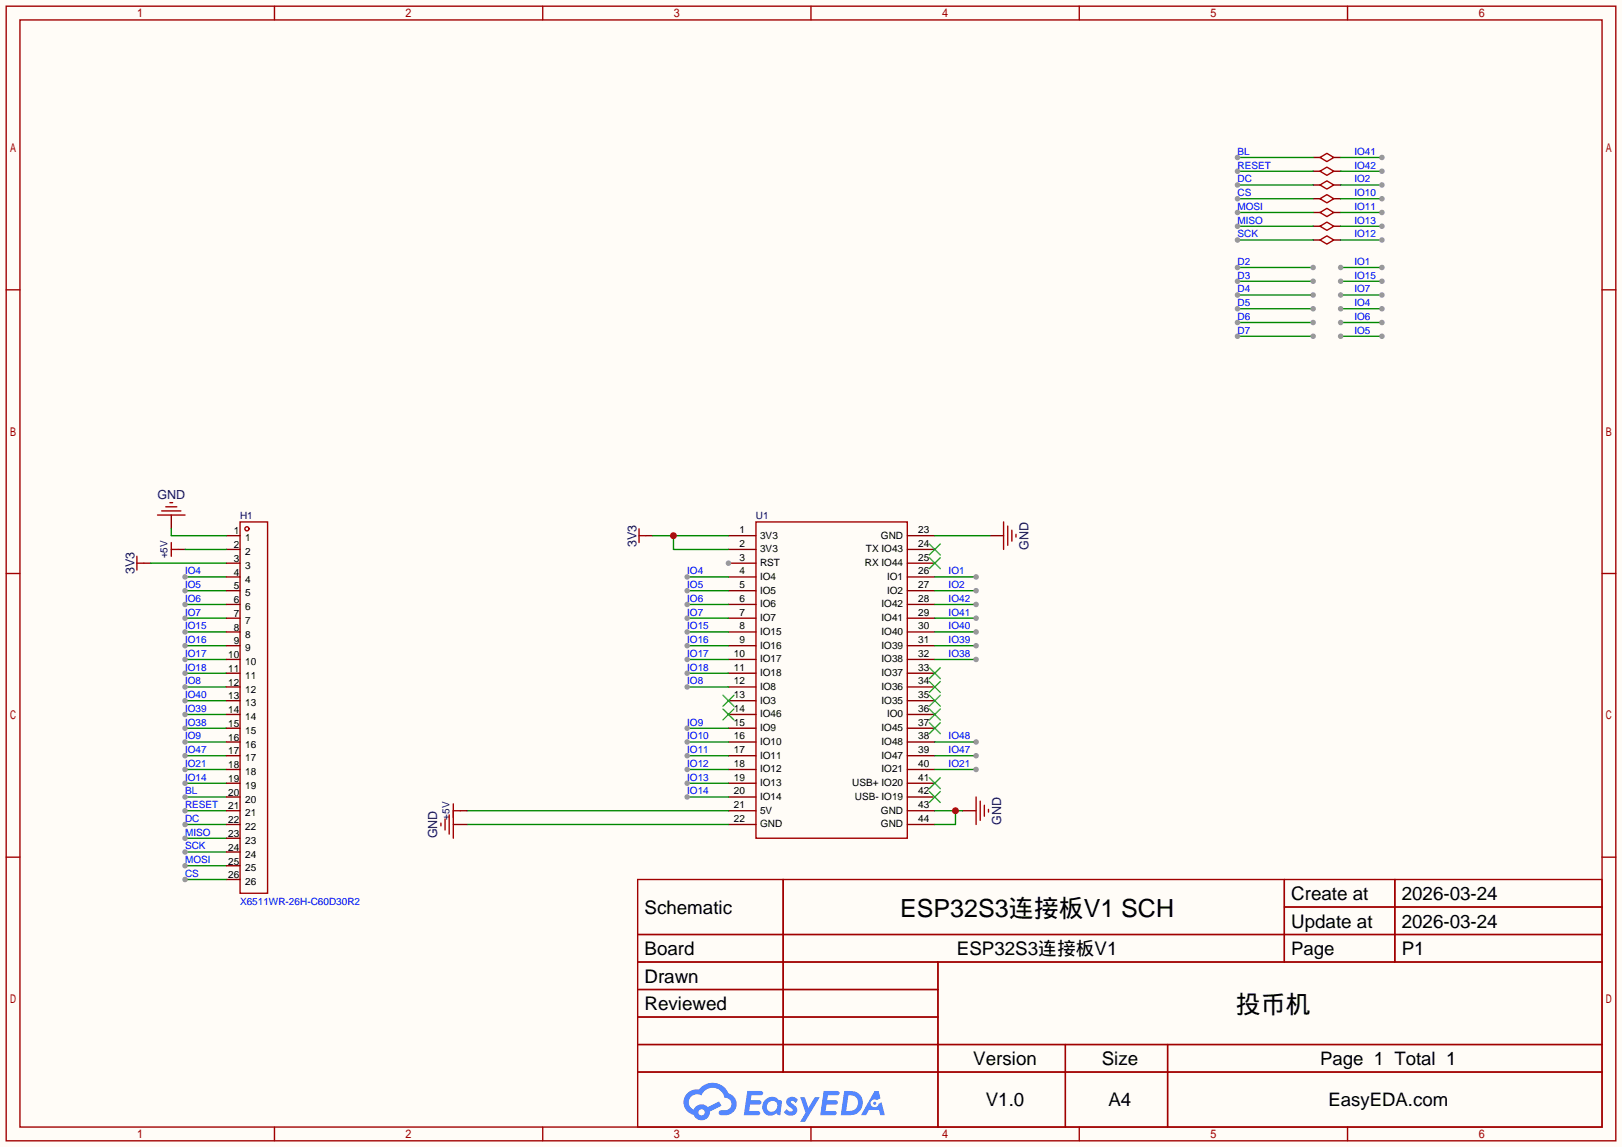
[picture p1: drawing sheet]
<svg xmlns="http://www.w3.org/2000/svg" width="299mm" height="212mm" viewBox="0 0 299 212" stroke-linecap="round" stroke-linejoin="round" font-family="sans-serif">
<path d="M0 0h299.5v211.8h-299.5z" fill="#fffcf7"/>
<g fill="none" stroke="#a10000" stroke-width=".25">
<path d="M1.1 1.1h297.2v209.6h-297.2zM3.7 3.7h292.1v204.5h-292.1zM50.7 1.1v2.6M100.2 1.1v2.6M149.7 1.1v2.6M199.3 1.1v2.6M248.8 1.1v2.6M1.1 53.5h2.6M295.8 53.5h2.5M1.1 105.9h2.6M295.8 105.9h2.5M1.1 158.3h2.6"/>
<path d="M295.8 158.3h2.5M117.7 162.4h178.1v45.8h-178.1zM117.7 172.6h178.1M117.7 177.7h178.1M144.6 162.4v35.6M173.2 177.7v30.5M237.1 162.4v15.3M237.1 167.5h58.7M257.5 162.4v15.3M117.7 182.8h55.5M117.7 192.9h178.1M117.7 187.8h55.5"/>
<path d="M117.7 198h178.1M196.7 192.9v15.3M215.6 192.9v15.3M50.7 208.2v2.5M100.2 208.2v2.5M149.7 208.2v2.5M199.3 208.2v2.5M248.8 208.2v2.5"/>
</g>
<g fill="#5487ff">
<path d="M145.5 202.8a1.3 1.3 0 0 1 1.8 .3l-.4 .6a.54 .54 0 0 0-.9-.2l.1 .2a1.58 1.58 0 0 1 1.1 1.6 1.43 1.43 0 0 1-2.5 .1l.5-.6a.64 .64 0 0 0 .5 .5 .64 .64 0 0 0 .7-.3l-.2-.2a1.6 1.6 0 0 1-1-1.6z"/>
<path d="M147.7 202.7h.9l.7 1.9 1.1-1.9h.9l-2.7 4.5h-.9l1-1.7z"/>
<path d="M138 201.5h1.6a1.31 1.31 0 0 1 1.2 .2 .4 .4 0 0 1-.3 .6h-1.8l-.1 .9h1.6a.4 .4 0 0 1 .4 .4 .4 .4 0 0 1-.4 .4h-1.7l-.2 1.2h.8a1.23 1.23 0 0 1 1.2 .2 .39 .39 0 0 1-.3 .6h-2.7z"/>
<path d="M152.1 201.5h1.6a1.32 1.32 0 0 1 1.3 .2 .39 .39 0 0 1-.4 .6h-1.7l-.2 .9h1.7a.4 .4 0 0 1 .3 .4 .4 .4 0 0 1-.4 .4h-1.7l-.2 1.2h.8a1.23 1.23 0 0 1 1.2 .2 .39 .39 0 0 1-.3 .6h-2.7z"/>
<path d="M161.5 201.5h.7l.4 1.3-.7 .4a.75 .75 0 0 0-1.1 .3 .75 .75 0 0 0 .5 1 .75 .75 0 0 0 .9-.6l.6-.3 .6 2.4h-.9l-.2-1h-1.9l-.5 1h-.9z"/>
<path d="M155.9 201.5l-.7 4.5h1.5a2.27 2.27 0 0 0 2.6-2.3 2.27 2.27 0 0 0-2.7-2.2zM156.6 202.3a1.5 1.5 0 0 1 1.8 1.5 1.5 1.5 0 0 1-1.9 1.4h-.3z"/>
<path d="M141.3 203.1a1.62 1.62 0 0 0-.4 2.1 1.62 1.62 0 0 0 2 .7l.4-.3 .3 .3 .5 .1 .3-2.5-.2-.3h-.4a1.58 1.58 0 0 0-2.5-.1zM141.9 203.6a.99 .99 0 0 1 1.6 .3 .99 .99 0 0 1-.9 1.4 .94 .94 0 0 1-1-.5 .94 .94 0 0 1 .3-1.2z"/>
<path d="M126.9 201.9a2.37 2.37 0 0 0 1.2 4 1.54 1.54 0 0 0 1.7 1 1.54 1.54 0 0 0 1.3-1.6l2.1-1.1-.5-.8-2 1.1a1.57 1.57 0 0 0-2.6 .4 1.5 1.5 0 0 1-.8-2.1 1.5 1.5 0 0 1 2.2-.5 2.23 2.23 0 0 1 2.3-1.4 2.23 2.23 0 0 1 2 1.8 1.16 1.16 0 0 1 1.2 1.1 1.16 1.16 0 0 1-1 1.3h-.7a.47 .47 0 0 0-.6 .3 .47 .47 0 0 0 .4 .6 2.23 2.23 0 0 0 2.3-.7 2.23 2.23 0 0 0 .4-2.3 2.16 2.16 0 0 0-1.3-1.1 3.2 3.2 0 0 0-5.4-.7l-1.2 .1zM129 205.4a.58 .58 0 0 1 1.1 0 .58 .58 0 0 1-1.1 0z"/>
<circle cx="161.5" cy="203.8" r=".28"/>
</g>
<path d="M134.5 98.9h5.1M134.5 101.5h5.1M134.5 104h5.1" fill="none" stroke="#870000" stroke-width=".25"/>
<circle cx="134.5" cy="104" r=".51" fill="#999"/>
<g fill="none" stroke="#870000" stroke-width=".25">
<path d="M167.5 98.9h5.1M134.5 106.6h5.1M134.5 109.1h5.1M134.5 111.6h5.1M134.5 114.2h5.1M134.5 116.7h5.1M134.5 119.3h5.1M167.5 106.6h5.1M167.5 109.1h5.1M167.5 111.6h5.1M167.5 114.2h5.1M167.5 116.7h5.1"/>
<path d="M167.5 119.3h5.1M167.5 101.5h5.1M167.5 104h5.1M134.5 121.8h5.1M134.5 124.3h5.1M134.5 126.9h5.1M134.5 129.4h5.1M134.5 132h5.1M134.5 134.5h5.1M134.5 137h5.1M134.5 139.6h5.1M167.5 121.8h5.1"/>
<path d="M167.5 124.3h5.1M167.5 126.9h5.1M167.5 129.4h5.1M167.5 132h5.1M167.5 134.5h5.1M167.5 137h5.1M167.5 139.6h5.1M134.5 142.1h5.1M134.5 144.7h5.1M134.5 147.2h5.1M134.5 149.7h5.1M134.5 152.3h5.1"/>
<path d="M167.5 142.1h5.1M167.5 144.7h5.1M167.5 147.2h5.1M167.5 149.7h5.1M167.5 152.3h5.1"/>
</g>
<g fill="none" stroke="#3c3" stroke-width=".25">
<path d="M171.6 100.5l2 2M171.6 103l2 2M173.6 100.5l-2 2M173.6 103l-2 2M133.5 128.4l2 2M133.5 130.9l2 2.1M135.5 128.4l-2 2M135.5 130.9l-2 2.1M171.6 123.3l2 2M171.6 125.9l2 2M171.6 128.4l2 2M171.6 130.9l2 2.1"/>
<path d="M171.6 133.5l2 2M173.6 123.3l-2 2M173.6 125.9l-2 2M173.6 128.4l-2 2M173.6 130.9l-2 2.1M173.6 133.5l-2 2M171.6 143.6l2 2.1M171.6 146.2l2 2M173.6 143.6l-2 2.1M173.6 146.2l-2 2"/>
</g>
<path d="M139.6 96.4h27.9v58.4h-27.9z" fill="none" stroke="#a10000" stroke-width=".25"/>
<path d="M126.9 109.1h7.6" fill="none" stroke="#008700" stroke-width=".25"/>
<circle cx="126.9" cy="109.1" r=".51" fill="#999"/>
<path d="M126.9 111.6h7.6" fill="none" stroke="#008700" stroke-width=".25"/>
<circle cx="126.9" cy="111.6" r=".51" fill="#999"/>
<path d="M126.9 114.2h7.6" fill="none" stroke="#008700" stroke-width=".25"/>
<circle cx="126.9" cy="114.2" r=".51" fill="#999"/>
<path d="M126.9 126.9h7.6" fill="none" stroke="#008700" stroke-width=".25"/>
<circle cx="126.9" cy="126.9" r=".51" fill="#999"/>
<path d="M126.9 134.5h7.6" fill="none" stroke="#008700" stroke-width=".25"/>
<circle cx="126.9" cy="134.5" r=".51" fill="#999"/>
<path d="M126.9 137h7.6" fill="none" stroke="#008700" stroke-width=".25"/>
<circle cx="126.9" cy="137" r=".51" fill="#999"/>
<path d="M126.9 139.6h7.6" fill="none" stroke="#008700" stroke-width=".25"/>
<circle cx="126.9" cy="139.6" r=".51" fill="#999"/>
<path d="M126.9 142.1h7.6" fill="none" stroke="#008700" stroke-width=".25"/>
<circle cx="126.9" cy="142.1" r=".51" fill="#999"/>
<path d="M126.9 144.7h7.6" fill="none" stroke="#008700" stroke-width=".25"/>
<circle cx="126.9" cy="144.7" r=".51" fill="#999"/>
<path d="M126.9 147.2h7.6" fill="none" stroke="#008700" stroke-width=".25"/>
<circle cx="126.9" cy="147.2" r=".51" fill="#999"/>
<path d="M126.9 116.7h7.6" fill="none" stroke="#008700" stroke-width=".25"/>
<circle cx="126.9" cy="116.7" r=".51" fill="#999"/>
<path d="M126.9 119.3h7.6" fill="none" stroke="#008700" stroke-width=".25"/>
<circle cx="126.9" cy="119.3" r=".51" fill="#999"/>
<path d="M126.9 121.8h7.6" fill="none" stroke="#008700" stroke-width=".25"/>
<circle cx="126.9" cy="121.8" r=".51" fill="#999"/>
<path d="M126.9 124.3h7.6" fill="none" stroke="#008700" stroke-width=".25"/>
<circle cx="126.9" cy="124.3" r=".51" fill="#999"/>
<path d="M172.6 142.1h7.6" fill="none" stroke="#008700" stroke-width=".25"/>
<circle cx="180.2" cy="142.1" r=".51" fill="#999"/>
<path d="M172.6 121.8h7.6" fill="none" stroke="#008700" stroke-width=".25"/>
<circle cx="180.2" cy="121.8" r=".51" fill="#999"/>
<path d="M172.6 119.3h7.6" fill="none" stroke="#008700" stroke-width=".25"/>
<circle cx="180.2" cy="119.3" r=".51" fill="#999"/>
<path d="M172.6 116.7h7.6" fill="none" stroke="#008700" stroke-width=".25"/>
<circle cx="180.2" cy="116.7" r=".51" fill="#999"/>
<path d="M172.6 114.2h7.6" fill="none" stroke="#008700" stroke-width=".25"/>
<circle cx="180.2" cy="114.2" r=".51" fill="#999"/>
<path d="M172.6 111.6h7.6" fill="none" stroke="#008700" stroke-width=".25"/>
<circle cx="180.2" cy="111.6" r=".51" fill="#999"/>
<path d="M172.6 139.6h7.6" fill="none" stroke="#008700" stroke-width=".25"/>
<circle cx="180.2" cy="139.6" r=".51" fill="#999"/>
<path d="M172.6 137h7.6" fill="none" stroke="#008700" stroke-width=".25"/>
<circle cx="180.2" cy="137" r=".51" fill="#999"/>
<path d="M119.3 98.9h1.2" fill="none" stroke="#870000" stroke-width=".25"/>
<path d="M118 97.7v2.5M118 98.9h1.3" fill="none" stroke="#a10000" stroke-width=".25"/>
<path d="M120.5 98.9h14M124.3 98.9v2.6h10.2" fill="none" stroke="#008700" stroke-width=".25"/>
<circle cx="124.3" cy="98.9" r=".63" fill="#c00"/>
<path d="M182.8 98.9h2.5" fill="none" stroke="#870000" stroke-width=".25"/>
<path d="M185.3 96.4v5.1M186.1 97.2v3.5M186.8 97.9v2M187.6 98.7v.5" fill="none" stroke="#a10000" stroke-width=".25"/>
<path d="M172.6 98.9h10.2M126.9 106.6h7.6M86.2 149.7h48.3M86.2 152.3h48.3" fill="none" stroke="#008700" stroke-width=".25"/>
<circle cx="126.9" cy="106.6" r=".51" fill="#999"/>
<path d="M172.6 106.6h7.6" fill="none" stroke="#008700" stroke-width=".25"/>
<circle cx="180.2" cy="106.6" r=".51" fill="#999"/>
<path d="M172.6 109.1h7.6" fill="none" stroke="#008700" stroke-width=".25"/>
<circle cx="180.2" cy="109.1" r=".51" fill="#999"/>
<path d="M83.7 152.3h2.5M85 149.7h1.2M177.7 149.7h2.5" fill="none" stroke="#870000" stroke-width=".25"/>
<path d="M81.4 152v.5M82.2 151.3v2M82.9 150.5v3.6M83.7 148.5v6.3M83.7 149.7h1.3M180.2 147.2v5.1M181 148v3.5M181.7 148.7v2M182.5 149.5v.5" fill="none" stroke="#a10000" stroke-width=".25"/>
<path d="M172.6 149.7h5.1M176.4 149.7v2.6h-3.8" fill="none" stroke="#008700" stroke-width=".25"/>
<circle cx="176.4" cy="149.7" r=".63" fill="#c00"/>
<path d="M31.6 95.1v2.6M26.5 104h1.3M32.9 101.5h1.3" fill="none" stroke="#870000" stroke-width=".25"/>
<path d="M29.1 95.1h5.1M29.8 94.4h3.6M30.6 93.6h2M31.4 92.8h.5M25.3 102.7v2.6M25.3 104h1.2M31.6 100.2v2.5M31.6 101.5h1.3" fill="none" stroke="#a10000" stroke-width=".25"/>
<path d="M27.8 104h14M34.2 106.6h7.6" fill="none" stroke="#008700" stroke-width=".25"/>
<circle cx="34.2" cy="106.6" r=".51" fill="#999"/>
<path d="M34.2 109.1h7.6" fill="none" stroke="#008700" stroke-width=".25"/>
<circle cx="34.2" cy="109.1" r=".51" fill="#999"/>
<path d="M34.2 111.6h7.6" fill="none" stroke="#008700" stroke-width=".25"/>
<circle cx="34.2" cy="111.6" r=".51" fill="#999"/>
<path d="M34.2 114.2h7.6" fill="none" stroke="#008700" stroke-width=".25"/>
<circle cx="34.2" cy="114.2" r=".51" fill="#999"/>
<path d="M34.2 139.6h7.6" fill="none" stroke="#008700" stroke-width=".25"/>
<circle cx="34.2" cy="139.6" r=".51" fill="#999"/>
<path d="M34.2 142.1h7.6" fill="none" stroke="#008700" stroke-width=".25"/>
<circle cx="34.2" cy="142.1" r=".51" fill="#999"/>
<path d="M34.2 144.7h7.6" fill="none" stroke="#008700" stroke-width=".25"/>
<circle cx="34.2" cy="144.7" r=".51" fill="#999"/>
<path d="M34.2 137h7.6" fill="none" stroke="#008700" stroke-width=".25"/>
<circle cx="34.2" cy="137" r=".51" fill="#999"/>
<path d="M34.2 134.5h7.6" fill="none" stroke="#008700" stroke-width=".25"/>
<circle cx="34.2" cy="134.5" r=".51" fill="#999"/>
<path d="M34.2 132h7.6" fill="none" stroke="#008700" stroke-width=".25"/>
<circle cx="34.2" cy="132" r=".51" fill="#999"/>
<path d="M34.2 129.4h7.6" fill="none" stroke="#008700" stroke-width=".25"/>
<circle cx="34.2" cy="129.4" r=".51" fill="#999"/>
<path d="M34.2 126.9h7.6" fill="none" stroke="#008700" stroke-width=".25"/>
<circle cx="34.2" cy="126.9" r=".51" fill="#999"/>
<path d="M34.2 124.3h7.6" fill="none" stroke="#008700" stroke-width=".25"/>
<circle cx="34.2" cy="124.3" r=".51" fill="#999"/>
<path d="M34.2 121.8h7.6" fill="none" stroke="#008700" stroke-width=".25"/>
<circle cx="34.2" cy="121.8" r=".51" fill="#999"/>
<path d="M34.2 119.3h7.6" fill="none" stroke="#008700" stroke-width=".25"/>
<circle cx="34.2" cy="119.3" r=".51" fill="#999"/>
<path d="M34.2 116.7h7.6" fill="none" stroke="#008700" stroke-width=".25"/>
<circle cx="34.2" cy="116.7" r=".51" fill="#999"/>
<path d="M34.2 147.2h7.6" fill="none" stroke="#008700" stroke-width=".25"/>
<circle cx="34.2" cy="147.2" r=".51" fill="#999"/>
<path d="M34.2 149.7h7.6" fill="none" stroke="#008700" stroke-width=".25"/>
<circle cx="34.2" cy="149.7" r=".51" fill="#999"/>
<path d="M34.2 152.3h7.6" fill="none" stroke="#008700" stroke-width=".25"/>
<circle cx="34.2" cy="152.3" r=".51" fill="#999"/>
<path d="M34.2 154.8h7.6" fill="none" stroke="#008700" stroke-width=".25"/>
<circle cx="34.2" cy="154.8" r=".51" fill="#999"/>
<path d="M34.2 157.4h7.6" fill="none" stroke="#008700" stroke-width=".25"/>
<circle cx="34.2" cy="157.4" r=".51" fill="#999"/>
<path d="M34.2 159.9h7.6" fill="none" stroke="#008700" stroke-width=".25"/>
<circle cx="34.2" cy="159.9" r=".51" fill="#999"/>
<g fill="none" stroke="#a10000" stroke-width=".25">
<path d="M44.3 96.4h5.1v68.6h-5.1z"/>
<circle cx="45.6" cy="97.7" r=".38"/>
</g>
<g fill="none" stroke="#870000" stroke-width=".25">
<path d="M41.8 98.9h2.5M41.8 101.5h2.5M41.8 104h2.5M41.8 106.6h2.5M41.8 109.1h2.5M41.8 111.6h2.5M41.8 114.2h2.5M41.8 116.7h2.5M41.8 119.3h2.5M41.8 121.8h2.5M41.8 124.3h2.5M41.8 126.9h2.5"/>
<path d="M41.8 129.4h2.5M41.8 132h2.5M41.8 134.5h2.5M41.8 137h2.5M41.8 139.6h2.5M41.8 142.1h2.5M41.8 144.7h2.5M41.8 147.2h2.5M41.8 149.7h2.5M41.8 152.3h2.5M41.8 154.8h2.5M41.8 157.4h2.5"/>
<path d="M41.8 159.9h2.5M41.8 162.4h2.5"/>
</g>
<path d="M34.2 162.4h7.6" fill="none" stroke="#008700" stroke-width=".25"/>
<circle cx="34.2" cy="162.4" r=".51" fill="#999"/>
<path d="M228.5 34.2h13.9M31.6 97.7v1.2h10.2M34.2 101.5h7.6" fill="none" stroke="#008700" stroke-width=".25"/>
<g fill="none" stroke="#870000" stroke-width=".25">
<path d="M242.4 34.2h1.3M242.4 36.7h1.3M242.4 39.2h1.3M242.4 29.1h1.3M242.4 31.6h1.3M246.3 34.2h1.2M246.3 36.7h1.2M246.3 39.2h1.2M246.3 29.1h1.2M246.3 31.6h1.2M242.4 41.8h1.3M242.4 44.3h1.3"/>
<path d="M246.3 41.8h1.2M246.3 44.3h1.2"/>
</g>
<path d="M243.7 34.2l1.3-.8 1.3 .8-1.3 .7zM243.7 36.7l1.3-.8 1.3 .8-1.3 .8zM243.7 39.2l1.3-.7 1.3 .7-1.3 .8zM243.7 29.1l1.3-.8 1.3 .8-1.3 .7zM243.7 31.6l1.3-.7 1.3 .7-1.3 .8zM243.7 41.8l1.3-.8 1.3 .8-1.3 .7zM243.7 44.3l1.3-.7 1.3 .7-1.3 .8z" fill="none" stroke="#a10000" stroke-width=".25"/>
<circle cx="228.5" cy="34.2" r=".51" fill="#999"/>
<path d="M228.5 36.7h13.9" fill="none" stroke="#008700" stroke-width=".25"/>
<circle cx="228.5" cy="36.7" r=".51" fill="#999"/>
<path d="M228.5 39.2h13.9" fill="none" stroke="#008700" stroke-width=".25"/>
<circle cx="228.5" cy="39.2" r=".51" fill="#999"/>
<path d="M228.5 41.8h13.9" fill="none" stroke="#008700" stroke-width=".25"/>
<circle cx="228.5" cy="41.8" r=".51" fill="#999"/>
<path d="M228.5 44.3h13.9" fill="none" stroke="#008700" stroke-width=".25"/>
<circle cx="228.5" cy="44.3" r=".51" fill="#999"/>
<path d="M228.5 31.6h13.9" fill="none" stroke="#008700" stroke-width=".25"/>
<circle cx="228.5" cy="31.6" r=".51" fill="#999"/>
<path d="M228.5 29.1h13.9" fill="none" stroke="#008700" stroke-width=".25"/>
<circle cx="228.5" cy="29.1" r=".51" fill="#999"/>
<path d="M228.5 49.4h13.9" fill="none" stroke="#008700" stroke-width=".25"/>
<g fill="#999">
<circle cx="242.4" cy="49.4" r=".51"/>
<circle cx="228.5" cy="49.4" r=".51"/>
</g>
<path d="M228.5 51.9h13.9" fill="none" stroke="#008700" stroke-width=".25"/>
<g fill="#999">
<circle cx="242.4" cy="51.9" r=".51"/>
<circle cx="228.5" cy="51.9" r=".51"/>
</g>
<path d="M228.5 54.5h13.9" fill="none" stroke="#008700" stroke-width=".25"/>
<g fill="#999">
<circle cx="242.4" cy="54.5" r=".51"/>
<circle cx="228.5" cy="54.5" r=".51"/>
</g>
<path d="M228.5 57h13.9" fill="none" stroke="#008700" stroke-width=".25"/>
<g fill="#999">
<circle cx="242.4" cy="57" r=".51"/>
<circle cx="228.5" cy="57" r=".51"/>
</g>
<path d="M228.5 59.6h13.9" fill="none" stroke="#008700" stroke-width=".25"/>
<g fill="#999">
<circle cx="242.4" cy="59.6" r=".51"/>
<circle cx="228.5" cy="59.6" r=".51"/>
</g>
<path d="M228.5 62.1h13.9" fill="none" stroke="#008700" stroke-width=".25"/>
<g fill="#999">
<circle cx="242.4" cy="62.1" r=".51"/>
<circle cx="228.5" cy="62.1" r=".51"/>
</g>
<path d="M247.5 36.7h7.6" fill="none" stroke="#008700" stroke-width=".25"/>
<circle cx="255.1" cy="36.7" r=".51" fill="#999"/>
<path d="M247.5 39.2h7.6" fill="none" stroke="#008700" stroke-width=".25"/>
<circle cx="255.1" cy="39.2" r=".51" fill="#999"/>
<path d="M247.5 44.3h7.6" fill="none" stroke="#008700" stroke-width=".25"/>
<circle cx="255.1" cy="44.3" r=".51" fill="#999"/>
<path d="M247.5 41.8h7.6" fill="none" stroke="#008700" stroke-width=".25"/>
<circle cx="255.1" cy="41.8" r=".51" fill="#999"/>
<path d="M247.5 49.4h7.6" fill="none" stroke="#008700" stroke-width=".25"/>
<g fill="#999">
<circle cx="255.1" cy="49.4" r=".51"/>
<circle cx="247.5" cy="49.4" r=".51"/>
</g>
<path d="M247.5 57h7.6" fill="none" stroke="#008700" stroke-width=".25"/>
<g fill="#999">
<circle cx="255.1" cy="57" r=".51"/>
<circle cx="247.5" cy="57" r=".51"/>
</g>
<path d="M247.5 62.1h7.6" fill="none" stroke="#008700" stroke-width=".25"/>
<g fill="#999">
<circle cx="255.1" cy="62.1" r=".51"/>
<circle cx="247.5" cy="62.1" r=".51"/>
</g>
<path d="M247.5 59.6h7.6" fill="none" stroke="#008700" stroke-width=".25"/>
<g fill="#999">
<circle cx="255.1" cy="59.6" r=".51"/>
<circle cx="247.5" cy="59.6" r=".51"/>
</g>
<path d="M247.5 54.5h7.6" fill="none" stroke="#008700" stroke-width=".25"/>
<g fill="#999">
<circle cx="255.1" cy="54.5" r=".51"/>
<circle cx="247.5" cy="54.5" r=".51"/>
</g>
<path d="M247.5 51.9h7.6" fill="none" stroke="#008700" stroke-width=".25"/>
<g fill="#999">
<circle cx="255.1" cy="51.9" r=".51"/>
<circle cx="247.5" cy="51.9" r=".51"/>
</g>
<path d="M247.5 34.2h7.6" fill="none" stroke="#008700" stroke-width=".25"/>
<circle cx="255.1" cy="34.2" r=".51" fill="#999"/>
<path d="M247.5 31.6h7.6" fill="none" stroke="#008700" stroke-width=".25"/>
<circle cx="255.1" cy="31.6" r=".51" fill="#999"/>
<path d="M247.5 29.1h7.6" fill="none" stroke="#008700" stroke-width=".25"/>
<circle cx="255.1" cy="29.1" r=".51" fill="#999"/>
<g font-size="4.6">
<text x="166.2" y="169.4">ESP32S3连接板V1 SCH</text>
<text x="228.2" y="187.1">投币机</text>
</g>
<g font-size="3.5">
<text x="238.4" y="166.2">Create at</text>
<text x="258.8" y="166.2">2026-03-24</text>
<text x="119" y="168.8">Schematic</text>
<text x="238.4" y="171.3">Update at</text>
<text x="258.8" y="171.3">2026-03-24</text>
<text x="119" y="176.4">Board</text>
<text x="176.7" y="176.4">ESP32S3连接板V1</text>
<text x="258.8" y="176.4">P1</text>
<text x="119" y="181.5">Drawn</text>
<text x="119" y="186.6">Reviewed</text>
<text x="179.7" y="196.7">Version</text>
<text x="203.4" y="196.7">Size</text>
<text x="182" y="204.3">V1.0</text>
<text x="204.7" y="204.3">A4</text>
</g>
<g font-size="3.4">
<text x="238.4" y="176.4">Page</text>
<text x="243.7" y="196.7">Page 1 Total 1</text>
<text x="245.3" y="204.3">EasyEDA.com</text>
</g>
<g font-size="2.3" fill="#000080">
<text x="29.1" y="92.1">GND</text>
<text x="117.5" y="101" transform="rotate(-90 117.5 101)">3V3</text>
<text x="189.9" y="101.5" transform="rotate(-90 189.9 101.5)">GND</text>
<text x="24.8" y="106.1" transform="rotate(-90 24.8 106.1)">3V3</text>
<text x="80.7" y="154.8" transform="rotate(-90 80.7 154.8)">GND</text>
<text x="184.8" y="152.3" transform="rotate(-90 184.8 152.3)">GND</text>
</g>
<g font-size="1.8" fill="#00f">
<text x="228.5" y="28.6">BL</text>
<text x="250.1" y="28.6">IO41</text>
<text x="228.5" y="33.7">DC</text>
<text x="228.5" y="31.2">RESET</text>
<text x="250.1" y="33.7">IO2</text>
<text x="250.1" y="31.2">IO42</text>
<text x="228.5" y="36.2">CS</text>
<text x="228.5" y="38.8">MOSI</text>
<text x="228.5" y="41.3">MISO</text>
<text x="250.1" y="36.2">IO10</text>
<text x="250.1" y="38.8">IO11</text>
<text x="250.1" y="41.3">IO13</text>
<text x="228.5" y="43.9">SCK</text>
<text x="250.1" y="43.9">IO12</text>
<text x="228.5" y="48.9">D2</text>
<text x="228.5" y="51.5">D3</text>
<text x="250.1" y="48.9">IO1</text>
<text x="250.1" y="51.5">IO15</text>
<text x="228.5" y="54">D4</text>
<text x="228.5" y="56.6">D5</text>
<text x="228.5" y="59.1">D6</text>
<text x="250.1" y="56.6">IO4</text>
<text x="250.1" y="59.1">IO6</text>
<text x="250.1" y="54">IO7</text>
<text x="228.5" y="61.6">D7</text>
<text x="250.1" y="61.6">IO5</text>
<text x="34.2" y="106.1">IO4</text>
<text x="126.9" y="106.1">IO4</text>
<text x="175.1" y="106.1">IO1</text>
<text x="34.2" y="108.6">IO5</text>
<text x="34.2" y="111.2">IO6</text>
<text x="34.2" y="113.7">IO7</text>
<text x="126.9" y="108.6">IO5</text>
<text x="126.9" y="111.2">IO6</text>
<text x="126.9" y="113.7">IO7</text>
<text x="175.1" y="113.7">IO41</text>
<text x="175.1" y="111.2">IO42</text>
<text x="175.1" y="108.6">IO2</text>
<text x="34.2" y="118.8">IO16</text>
<text x="34.2" y="116.3">IO15</text>
<text x="126.9" y="116.3">IO15</text>
<text x="126.9" y="118.8">IO16</text>
<text x="175.1" y="118.8">IO39</text>
<text x="175.1" y="116.3">IO40</text>
<text x="34.2" y="123.9">IO18</text>
<text x="34.2" y="121.3">IO17</text>
<text x="126.9" y="121.3">IO17</text>
<text x="126.9" y="123.9">IO18</text>
<text x="175.1" y="121.3">IO38</text>
<text x="34.2" y="131.5">IO39</text>
<text x="34.2" y="129">IO40</text>
<text x="34.2" y="126.4">IO8</text>
<text x="126.9" y="126.4">IO8</text>
<text x="34.2" y="136.6">IO9</text>
<text x="34.2" y="134">IO38</text>
<text x="126.9" y="134">IO9</text>
<text x="126.9" y="136.6">IO10</text>
<text x="175.1" y="136.6">IO48</text>
<text x="34.2" y="139.1">IO47</text>
<text x="34.2" y="141.7">IO21</text>
<text x="126.9" y="139.1">IO11</text>
<text x="126.9" y="141.7">IO12</text>
<text x="175.1" y="141.7">IO21</text>
<text x="175.1" y="139.1">IO47</text>
<text x="34.2" y="144.2">IO14</text>
<text x="34.2" y="146.7">BL</text>
<text x="34.2" y="149.3">RESET</text>
<text x="126.9" y="144.2">IO13</text>
<text x="126.9" y="146.7">IO14</text>
<text x="34.2" y="151.8">DC</text>
<text x="34.2" y="154.4">MISO</text>
<text x="34.2" y="156.9">SCK</text>
<text x="34.2" y="159.4">MOSI</text>
<text x="34.2" y="162">CS</text>
<text x="44.3" y="167.1">X6511WR-26H-C60D30R2</text>
</g>
<g font-size="1.8" fill="#000080">
<text x="44.3" y="95.9">H1</text>
<text x="139.6" y="95.9">U1</text>
<text x="30.9" y="103.1" transform="rotate(-90 30.9 103.1)">+5V</text>
<text x="83" y="151.4" transform="rotate(-90 83 151.4)">+5V</text>
</g>
<g font-size="1.8">
<text x="43.2" y="98.7">1</text>
<text x="43.2" y="101.2">2</text>
<text x="45.3" y="100">1</text>
<text x="136.5" y="98.5">1</text>
<text x="136.5" y="101">2</text>
<text x="140.3" y="99.5">3V3</text>
<text x="162.6" y="99.5">GND</text>
<text x="169.5" y="98.5">23</text>
<text x="169.5" y="101">24</text>
<text x="43.2" y="103.8">3</text>
<text x="43.2" y="106.3">4</text>
<text x="45.3" y="102.5">2</text>
<text x="45.3" y="105.1">3</text>
<text x="45.3" y="107.6">4</text>
<text x="136.5" y="103.6">3</text>
<text x="136.5" y="106.1">4</text>
<text x="140.3" y="102">3V3</text>
<text x="140.3" y="104.6">RST</text>
<text x="140.3" y="107.1">IO4</text>
<text x="159.7" y="104.6">RX IO44</text>
<text x="159.9" y="102">TX IO43</text>
<text x="163.8" y="107.1">IO1</text>
<text x="169.5" y="103.6">25</text>
<text x="169.5" y="106.1">26</text>
<text x="43.2" y="108.9">5</text>
<text x="43.2" y="111.4">6</text>
<text x="43.2" y="113.9">7</text>
<text x="45.3" y="110.1">5</text>
<text x="45.3" y="112.7">6</text>
<text x="136.5" y="108.6">5</text>
<text x="136.5" y="111.2">6</text>
<text x="136.5" y="113.7">7</text>
<text x="140.3" y="109.6">IO5</text>
<text x="140.3" y="112.2">IO6</text>
<text x="162.7" y="112.2">IO42</text>
<text x="163.8" y="109.6">IO2</text>
<text x="169.5" y="108.6">27</text>
<text x="169.5" y="111.2">28</text>
<text x="169.5" y="113.7">29</text>
<text x="43.2" y="116.5">8</text>
<text x="43.2" y="119">9</text>
<text x="45.3" y="115.2">7</text>
<text x="45.3" y="117.8">8</text>
<text x="136.5" y="116.3">8</text>
<text x="136.5" y="118.8">9</text>
<text x="140.3" y="114.7">IO7</text>
<text x="140.3" y="117.3">IO15</text>
<text x="140.3" y="119.8">IO16</text>
<text x="162.7" y="114.7">IO41</text>
<text x="162.7" y="117.3">IO40</text>
<text x="162.7" y="119.8">IO39</text>
<text x="169.5" y="116.3">30</text>
<text x="169.5" y="118.8">31</text>
<text x="42.1" y="121.6">10</text>
<text x="42.1" y="124.1">11</text>
<text x="45.3" y="120.3">9</text>
<text x="45.3" y="122.8">10</text>
<text x="45.3" y="125.4">11</text>
<text x="135.5" y="121.3">10</text>
<text x="135.5" y="123.9">11</text>
<text x="140.3" y="122.3">IO17</text>
<text x="140.3" y="124.9">IO18</text>
<text x="162.7" y="122.3">IO38</text>
<text x="162.7" y="124.9">IO37</text>
<text x="169.5" y="121.3">32</text>
<text x="169.5" y="123.9">33</text>
<text x="42.1" y="126.6">12</text>
<text x="42.1" y="129.2">13</text>
<text x="42.1" y="131.7">14</text>
<text x="45.3" y="127.9">12</text>
<text x="45.3" y="130.5">13</text>
<text x="135.5" y="126.4">12</text>
<text x="135.5" y="129">13</text>
<text x="135.5" y="131.5">14</text>
<text x="140.3" y="127.4">IO8</text>
<text x="140.3" y="130">IO3</text>
<text x="162.7" y="127.4">IO36</text>
<text x="162.7" y="130">IO35</text>
<text x="169.5" y="126.4">34</text>
<text x="169.5" y="129">35</text>
<text x="169.5" y="131.5">36</text>
<text x="42.1" y="134.3">15</text>
<text x="42.1" y="136.8">16</text>
<text x="45.3" y="133">14</text>
<text x="45.3" y="135.5">15</text>
<text x="135.5" y="134">15</text>
<text x="135.5" y="136.6">16</text>
<text x="140.3" y="132.5">IO46</text>
<text x="140.3" y="135">IO9</text>
<text x="140.3" y="137.6">IO10</text>
<text x="162.7" y="135">IO45</text>
<text x="162.7" y="137.6">IO48</text>
<text x="163.8" y="132.5">IO0</text>
<text x="169.5" y="134">37</text>
<text x="169.5" y="136.6">38</text>
<text x="42.1" y="139.3">17</text>
<text x="42.1" y="141.9">18</text>
<text x="45.3" y="138.1">16</text>
<text x="45.3" y="140.6">17</text>
<text x="45.3" y="143.2">18</text>
<text x="135.5" y="139.1">17</text>
<text x="135.5" y="141.7">18</text>
<text x="140.3" y="140.1">IO11</text>
<text x="140.3" y="142.7">IO12</text>
<text x="162.7" y="140.1">IO47</text>
<text x="162.7" y="142.7">IO21</text>
<text x="169.5" y="139.1">39</text>
<text x="169.5" y="141.7">40</text>
<text x="42.1" y="144.4">19</text>
<text x="42.1" y="147">20</text>
<text x="42.1" y="149.5">21</text>
<text x="45.3" y="145.7">19</text>
<text x="45.3" y="148.2">20</text>
<text x="135.5" y="144.2">19</text>
<text x="135.5" y="146.7">20</text>
<text x="135.5" y="149.3">21</text>
<text x="140.3" y="145.2">IO13</text>
<text x="140.3" y="147.7">IO14</text>
<text x="157.4" y="145.2">USB+ IO20</text>
<text x="157.8" y="147.7">USB- IO19</text>
<text x="169.5" y="144.2">41</text>
<text x="169.5" y="146.7">42</text>
<text x="169.5" y="149.3">43</text>
<text x="42.1" y="152">22</text>
<text x="42.1" y="154.6">23</text>
<text x="45.3" y="150.8">21</text>
<text x="45.3" y="153.3">22</text>
<text x="45.3" y="155.9">23</text>
<text x="135.5" y="151.8">22</text>
<text x="140.3" y="150.3">5V</text>
<text x="140.3" y="152.8">GND</text>
<text x="162.6" y="150.3">GND</text>
<text x="162.6" y="152.8">GND</text>
<text x="169.5" y="151.8">44</text>
<text x="42.1" y="157.1">24</text>
<text x="42.1" y="159.7">25</text>
<text x="45.3" y="158.4">24</text>
<text x="45.3" y="160.9">25</text>
<text x="42.1" y="162.2">26</text>
<text x="45.3" y="163.5">26</text>
</g>
</svg>
